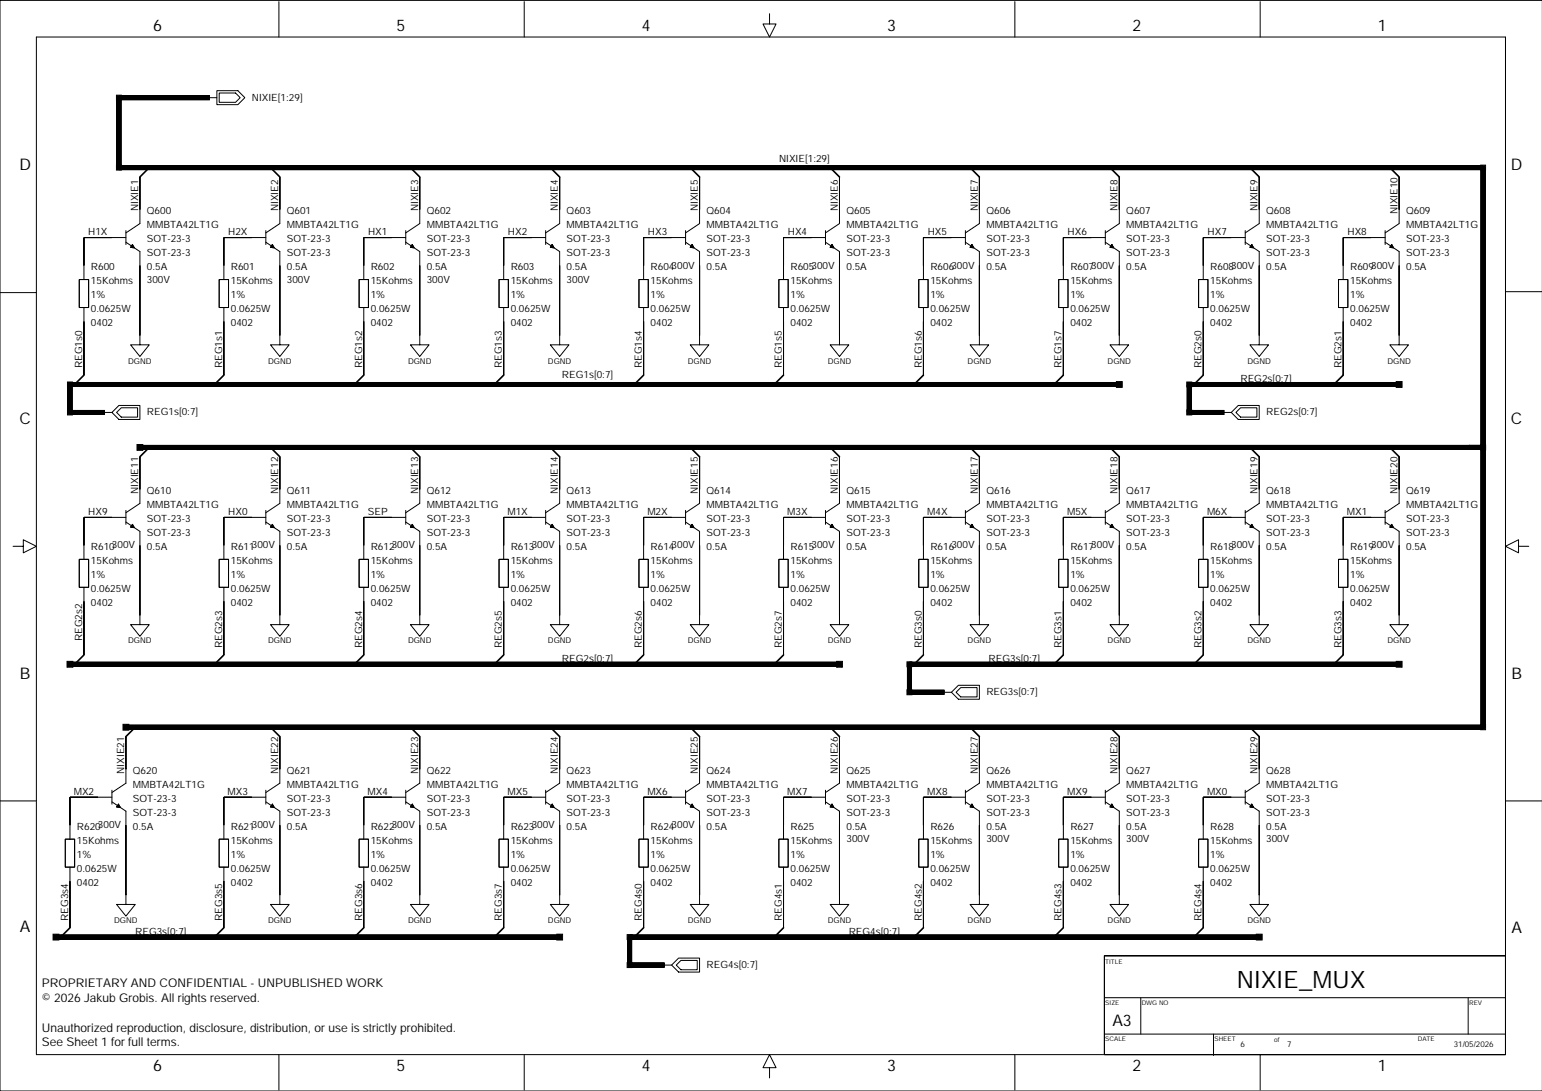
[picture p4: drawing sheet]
<svg xmlns="http://www.w3.org/2000/svg" width="420mm" height="297mm" viewBox="0 0 420 297" stroke-linecap="round" stroke-linejoin="round" font-family="sans-serif">
<g fill="none" stroke="#000" stroke-width=".27">
<path d="M9.9 10.1h400v277h-400zM75.9 .4v9.7M142.7 .4v9.7M209.5 3.7v2.8h1.8l-1.8 3.6-1.8-3.6h1.8M276.3 .4v9.7M343.1 .4v9.7M419.9 .1h-419.9v296.9h419.9M57.1 26.6h1.9M59 24.7h5.8l1.9 1.9-1.9 1.9h-5.8zM59.7 25.3h4.4l1.3 1.3-1.3 1.3h-4.4zM38.1 48.2h.1M38.1 48.2v12.7l-3.8 2.5"/>
<path d="M76.2 48.2h.1M76.2 48.2v12.7l-3.8 2.5M114.3 48.2h.1M114.3 48.2v12.7l-3.8 2.5M152.4 48.2h.1M152.4 48.2v12.7l-3.8 2.5M190.5 48.2h.1M190.5 48.2v12.7l-3.9 2.5M228.5 48.2h.1M228.5 48.2v12.7l-3.8 2.5M266.6 48.2h.1M266.6 48.2v12.7l-3.8 2.5"/>
<path d="M304.7 48.2h.1M304.7 48.2v12.7l-3.8 2.5M342.8 48.2h.1M342.8 48.2v12.7l-3.8 2.5M380.9 48.2h.1M380.9 48.2v12.7l-3.8 2.5M0 79.7h9.9M21.6 76.1h2.5v7.6h-2.5zM34.3 66l3.8 2.5v25.4h-2.5l2.5 3.2 2.5-3.2h-2.5M34.3 64.7h-11.4v11.4M34.3 62.8v3.8M36.1 66.6l.5 .9-1-.2z"/>
<path d="M59.7 76.1h2.5v7.6h-2.5zM72.4 66l3.8 2.5v25.4h-2.6l2.6 3.2 2.5-3.2h-2.5M72.4 64.7h-11.5v11.4M72.4 62.8v3.8M74.2 66.6l.5 .9-1.1-.2zM97.8 76.1h2.5v7.6h-2.5zM110.5 66l3.8 2.5v25.4h-2.6l2.6 3.2 2.5-3.2h-2.5M110.5 64.7h-11.5v11.4M110.5 62.8v3.8M112.2 66.6l.6 .9-1.1-.2zM135.9 76.1h2.5v7.6h-2.5zM148.6 66l3.8 2.5v25.4h-2.6l2.6 3.2 2.5-3.2h-2.5"/>
<path d="M148.6 64.7h-11.5v11.4M148.6 62.8v3.8M150.3 66.6l.5 .9-1-.2zM174 76.1h2.5v7.6h-2.5zM186.6 66l3.9 2.5v25.4h-2.6l2.6 3.2 2.5-3.2h-2.5M186.6 64.7h-11.4v11.4M186.6 62.8v3.8M188.4 66.6l.5 .9-1-.2zM212 76.1h2.6v7.6h-2.6zM224.7 66l3.8 2.5v25.4h-2.5l2.5 3.2 2.6-3.2h-2.6M224.7 64.7h-11.4v11.4M224.7 62.8v3.8"/>
<path d="M226.5 66.6l.5 .9-1-.2zM250.1 76.1h2.6v7.6h-2.6zM262.8 66l3.8 2.5v25.4h-2.5l2.5 3.2 2.6-3.2h-2.6M262.8 64.7h-11.4v11.4M262.8 62.8v3.8M264.6 66.6l.5 .9-1-.2zM288.2 76.1h2.6v7.6h-2.6zM300.9 66l3.8 2.5v25.4h-2.5l2.5 3.2 2.6-3.2h-2.6M300.9 64.7h-11.4v11.4M300.9 62.8v3.8M302.7 66.6l.5 .9-1-.2zM326.3 76.1h2.6v7.6h-2.6z"/>
<path d="M339 66l3.8 2.5v25.4h-2.5l2.5 3.2 2.6-3.2h-2.6M339 64.7h-11.4v11.4M339 62.8v3.8M340.8 66.6l.5 .9-1-.2zM364.4 76.1h2.5v7.6h-2.5zM377.1 66l3.8 2.5v25.4h-2.5l2.5 3.2 2.6-3.2h-2.6M377.1 64.7h-11.4v11.4M377.1 62.8v3.8M378.9 66.6l.5 .9-1-.2zM409.9 79.4h9.9M22.9 83.7v18.4M38.1 91.3h.1"/>
<path d="M60.9 83.7v18.4M76.2 91.3h.1M99 83.7v18.4M114.3 91.3h.1M137.1 83.7v18.4M152.4 91.3h.1M175.2 83.7v18.4M190.5 91.3h.1M213.3 83.7v18.4M228.5 91.3h.1M251.4 83.7v18.4M266.6 91.3h.1"/>
<path d="M289.5 83.7v18.4M304.7 91.3h.1M327.6 83.7v18.4M342.8 91.3h.1M365.7 83.7v18.4M380.9 91.3h.1M22.9 102.1h.1M28.6 112.3h1.9M30.5 112.3l1.9-1.9h5.7v3.8h-5.7zM31.7 112.3l1.3-1.3h4.5v2.6h-4.5zM60.9 102.1h.1M99 102.1h.1"/>
<path d="M137.1 102.1h.1M175.2 102.1h.1M213.3 102.1h.1M251.4 102.1h.1M289.5 102.1h.1M327.6 102.1h.1M333.3 112.3h1.9M335.2 112.3l1.9-1.9h5.7v3.8h-5.7zM336.5 112.3l1.2-1.3h4.5v2.6h-4.5zM365.7 102.1h.1M34.3 139v3.8M38.1 124.4h.1"/>
<path d="M38.1 124.4v12.7l-3.8 2.5M72.4 139v3.8M76.2 124.4h.1M76.2 124.4v12.7l-3.8 2.5M110.5 139v3.8M114.3 124.4h.1M114.3 124.4v12.7l-3.8 2.5M148.6 139v3.8M152.4 124.4h.1M152.4 124.4v12.7l-3.8 2.5M186.6 139v3.8M190.5 124.4h.1"/>
<path d="M190.5 124.4v12.7l-3.9 2.5M224.7 139v3.8M228.5 124.4h.1M228.5 124.4v12.7l-3.8 2.5M262.8 139v3.8M266.6 124.4h.1M266.6 124.4v12.7l-3.8 2.5M300.9 139v3.8M304.7 124.4h.1M304.7 124.4v12.7l-3.8 2.5M339 139v3.8M342.8 124.4h.1"/>
<path d="M342.8 124.4v12.7l-3.8 2.5M377.1 139v3.8M380.9 124.4h.1M380.9 124.4v12.7l-3.8 2.5M3.6 148.7h2.7v-1.7l3.6 1.7-3.6 1.8v-1.8M21.6 152.3h2.5v7.6h-2.5zM22.9 159.9v18.4M34.3 142.1l3.8 2.6v25.4h-2.5l2.5 3.1 2.5-3.1h-2.5M34.3 140.9h-11.4v11.4M36.1 142.8l.5 .9-1-.2zM59.7 152.3h2.5v7.6h-2.5zM60.9 159.9v18.4"/>
<path d="M72.4 142.1l3.8 2.6v25.4h-2.6l2.6 3.1 2.5-3.1h-2.5M72.4 140.9h-11.5v11.4M74.2 142.8l.5 .9-1.1-.2zM97.8 152.3h2.5v7.6h-2.5zM99 159.9v18.4M110.5 142.1l3.8 2.6v25.4h-2.6l2.6 3.1 2.5-3.1h-2.5M110.5 140.9h-11.5v11.4M112.2 142.8l.6 .9-1.1-.2zM135.9 152.3h2.5v7.6h-2.5zM137.1 159.9v18.4M148.6 142.1l3.8 2.6v25.4h-2.6l2.6 3.1 2.5-3.1h-2.5M148.6 140.9h-11.5v11.4"/>
<path d="M150.3 142.8l.5 .9-1-.2zM174 152.3h2.5v7.6h-2.5zM175.2 159.9v18.4M186.6 142.1l3.9 2.6v25.4h-2.6l2.6 3.1 2.5-3.1h-2.5M186.6 140.9h-11.4v11.4M188.4 142.8l.5 .9-1-.2zM212 152.3h2.6v7.6h-2.6zM213.3 159.9v18.4M224.7 142.1l3.8 2.6v25.4h-2.5l2.5 3.1 2.6-3.1h-2.6M224.7 140.9h-11.4v11.4M226.5 142.8l.5 .9-1-.2zM250.1 152.3h2.6v7.6h-2.6z"/>
<path d="M251.4 159.9v18.4M262.8 142.1l3.8 2.6v25.4h-2.5l2.5 3.1 2.6-3.1h-2.6M262.8 140.9h-11.4v11.4M264.6 142.8l.5 .9-1-.2zM288.2 152.3h2.6v7.6h-2.6zM289.5 159.9v18.4M300.9 142.1l3.8 2.6v25.4h-2.5l2.5 3.1 2.6-3.1h-2.6M300.9 140.9h-11.4v11.4M302.7 142.8l.5 .9-1-.2zM326.3 152.3h2.6v7.6h-2.6zM327.6 159.9v18.4M339 142.1l3.8 2.6v25.4h-2.5l2.5 3.1 2.6-3.1h-2.6"/>
<path d="M339 140.9h-11.4v11.4M340.8 142.8l.5 .9-1-.2zM364.4 152.3h2.5v7.6h-2.5zM365.7 159.9v18.4M377.1 142.1l3.8 2.6v25.4h-2.5l2.5 3.1 2.6-3.1h-2.6M377.1 140.9h-11.4v11.4M378.9 142.8l.5 .9-1-.2zM413.4 148.7v-1.7l-3.5 1.7 3.5 1.8v-1.8h2.8M22.9 178.3h.1M38.1 167.5h.1M60.9 178.3h.1M76.2 167.5h.1"/>
<path d="M99 178.3h.1M114.3 167.5h.1M137.1 178.3h.1M152.4 167.5h.1M175.2 178.3h.1M190.5 167.5h.1M213.3 178.3h.1M228.5 167.5h.1M251.4 178.3h.1M266.6 167.5h.1M289.5 178.3h.1M304.7 167.5h.1"/>
<path d="M327.6 178.3h.1M342.8 167.5h.1M365.7 178.3h.1M380.9 167.5h.1M257.1 188.5h1.9M259 188.5l1.9-1.9h5.7v3.8h-5.7zM260.3 188.5l1.3-1.3h4.4v2.5h-4.4zM0 218.1h9.9M30.5 218.3l3.8 2.6v25.4h-2.6l2.6 3.1 2.5-3.1h-2.5M30.5 217h-11.5v11.5M30.5 215.1v3.9M32.3 219l.5 .8-1.1-.1z"/>
<path d="M34.3 200.5h.1M34.3 200.5v12.7l-3.8 2.6M72.4 218.3l3.8 2.6v25.4h-2.6l2.6 3.1 2.5-3.1h-2.5M72.4 215.1v3.9M72.4 217h-11.5v11.5M74.2 219l.5 .8-1.1-.1zM76.2 200.5h.1M76.2 200.5v12.7l-3.8 2.6M110.5 218.3l3.8 2.6v25.4h-2.6l2.6 3.1 2.5-3.1h-2.5M110.5 215.1v3.9M110.5 217h-11.5v11.5M112.2 219l.6 .8-1.1-.1z"/>
<path d="M114.3 200.5h.1M114.3 200.5v12.7l-3.8 2.6M148.6 218.3l3.8 2.6v25.4h-2.6l2.6 3.1 2.5-3.1h-2.5M148.6 215.1v3.9M148.6 217h-11.5v11.5M150.3 219l.5 .8-1-.1zM152.4 200.5h.1M152.4 200.5v12.7l-3.8 2.6M186.6 218.3l3.9 2.6v25.4h-2.6l2.6 3.1 2.5-3.1h-2.5M186.6 215.1v3.9M186.6 217h-11.4v11.5M188.4 219l.5 .8-1-.1z"/>
<path d="M190.5 200.5h.1M190.5 200.5v12.7l-3.9 2.6M224.7 218.3l3.8 2.6v25.4h-2.5l2.5 3.1 2.6-3.1h-2.6M224.7 215.1v3.9M224.7 217h-11.4v11.5M226.5 219l.5 .8-1-.1zM228.5 200.5h.1M228.5 200.5v12.7l-3.8 2.6M262.8 218.3l3.8 2.6v25.4h-2.5l2.5 3.1 2.6-3.1h-2.6M262.8 215.1v3.9M262.8 217h-11.4v11.5M264.6 219l.5 .8-1-.1z"/>
<path d="M266.6 200.5h.1M266.6 200.5v12.7l-3.8 2.6M300.9 218.3l3.8 2.6v25.4h-2.5l2.5 3.1 2.6-3.1h-2.6M300.9 215.1v3.9M300.9 217h-11.4v11.5M302.7 219l.5 .8-1-.1zM304.7 200.5h.1M304.7 200.5v12.7l-3.8 2.6M339 218.3l3.8 2.6v25.4h-2.5l2.5 3.1 2.6-3.1h-2.6M339 215.1v3.9M339 217h-11.4v11.5M340.8 219l.5 .8-1-.1z"/>
<path d="M342.8 200.5h.1M342.8 200.5v12.7l-3.8 2.6M409.9 218.1h9.9M17.8 228.5h2.5v7.6h-2.5zM19 236.1v16.5M59.7 228.5h2.5v7.6h-2.5zM60.9 236.1v16.5M97.8 228.5h2.5v7.6h-2.5zM99 236.1v16.5M135.9 228.5h2.5v7.6h-2.5zM137.1 236.1v16.5M174 228.5h2.5v7.6h-2.5z"/>
<path d="M175.2 236.1v16.5M212 228.5h2.6v7.6h-2.6zM213.3 236.1v16.5M250.1 228.5h2.6v7.6h-2.6zM251.4 236.1v16.5M288.2 228.5h2.6v7.6h-2.6zM289.5 236.1v16.5M326.3 228.5h2.6v7.6h-2.6zM327.6 236.1v16.5M19 252.6h.1M34.3 243.7h.1M60.9 252.6h.1"/>
<path d="M76.2 243.7h.1M99 252.6h.1M114.3 243.7h.1M137.1 252.6h.1M152.4 243.7h.1M175.2 252.6h.1M190.5 243.7h.1M213.3 252.6h.1M228.5 243.7h.1M251.4 252.6h.1M266.6 243.7h.1M289.5 252.6h.1"/>
<path d="M304.7 243.7h.1M327.6 252.6h.1M342.8 243.7h.1M180.9 262.8h1.9M182.8 262.8l1.9-1.9h5.8v3.8h-5.8zM184.1 262.8l1.3-1.3h4.4v2.5h-4.4zM300.7 260.2h109.2v26.9h-109.2zM300.7 271.6h109.2M300.7 260.2h109.2M310.6 271.6v9.9M399.7 271.6v9.9M75.9 287.1v9.7"/>
<path d="M142.7 287.1v9.7M209.5 290.7h1.8l-1.8-3.6-1.8 3.6h1.8v2.8M276.3 287.1v9.7M300.7 281.5h109.2M330.4 281.5v5.9M343.1 287.1v9.7"/>
<circle cx="400" cy="121.8" r=".55"/>
</g>
<g fill="#000" stroke="#000" stroke-width=".27">
<path d="M31.7 25.9h1.4v1.4h-1.4z" fill-rule="evenodd"/>
<path d="M31.7 45h1.4v1.3h-1.4z" fill-rule="evenodd"/>
<path d="M38.1 48.2v8.9z" fill-rule="evenodd"/>
<path d="M76.2 48.2v8.9z" fill-rule="evenodd"/>
<path d="M114.3 48.2v8.9z" fill-rule="evenodd"/>
<path d="M152.4 48.2v8.9z" fill-rule="evenodd"/>
<path d="M190.5 48.2v8.9z" fill-rule="evenodd"/>
<path d="M228.5 48.2v8.9z" fill-rule="evenodd"/>
<path d="M266.6 48.2v8.9z" fill-rule="evenodd"/>
<path d="M304.7 48.2v8.9z" fill-rule="evenodd"/>
<path d="M342.8 48.2v8.9z" fill-rule="evenodd"/>
<path d="M380.9 48.2v8.9z" fill-rule="evenodd"/>
<path d="M403.1 45h1.3v1.3h-1.3z" fill-rule="evenodd"/>
<path d="M22.9 64.7v7.6z" fill-rule="evenodd"/>
<path d="M22.9 64.7h7.6z" fill-rule="evenodd"/>
<path d="M36.1 66.6l.5 .9-1-.2z" fill-rule="evenodd"/>
<path d="M38.1 72.3v19z" fill-rule="evenodd"/>
<path d="M60.9 64.7v7.6z" fill-rule="evenodd"/>
<path d="M60.9 64.7h7.7z" fill-rule="evenodd"/>
<path d="M74.2 66.6l.5 .9-1.1-.2z" fill-rule="evenodd"/>
<path d="M76.2 72.3v19z" fill-rule="evenodd"/>
<path d="M99 64.7v7.6z" fill-rule="evenodd"/>
<path d="M99 64.7h7.7z" fill-rule="evenodd"/>
<path d="M112.2 66.6l.6 .9-1.1-.2z" fill-rule="evenodd"/>
<path d="M114.3 72.3v19z" fill-rule="evenodd"/>
<path d="M137.1 64.7v7.6z" fill-rule="evenodd"/>
<path d="M137.1 64.7h7.6z" fill-rule="evenodd"/>
<path d="M150.3 66.6l.5 .9-1-.2z" fill-rule="evenodd"/>
<path d="M152.4 72.3v19z" fill-rule="evenodd"/>
<path d="M175.2 64.7v7.6z" fill-rule="evenodd"/>
<path d="M175.2 64.7h7.6z" fill-rule="evenodd"/>
<path d="M188.4 66.6l.5 .9-1-.2z" fill-rule="evenodd"/>
<path d="M190.5 72.3v19z" fill-rule="evenodd"/>
<path d="M213.3 64.7v7.6z" fill-rule="evenodd"/>
<path d="M213.3 64.7h7.6z" fill-rule="evenodd"/>
<path d="M226.5 66.6l.5 .9-1-.2z" fill-rule="evenodd"/>
<path d="M228.5 72.3v19z" fill-rule="evenodd"/>
<path d="M251.4 64.7v7.6z" fill-rule="evenodd"/>
<path d="M251.4 64.7h7.6z" fill-rule="evenodd"/>
<path d="M264.6 66.6l.5 .9-1-.2z" fill-rule="evenodd"/>
<path d="M266.6 72.3v19z" fill-rule="evenodd"/>
<path d="M289.5 64.7v7.6z" fill-rule="evenodd"/>
<path d="M289.5 64.7h7.6z" fill-rule="evenodd"/>
<path d="M302.7 66.6l.5 .9-1-.2z" fill-rule="evenodd"/>
<path d="M304.7 72.3v19z" fill-rule="evenodd"/>
<path d="M327.6 64.7v7.6z" fill-rule="evenodd"/>
<path d="M327.6 64.7h7.6z" fill-rule="evenodd"/>
<path d="M340.8 66.6l.5 .9-1-.2z" fill-rule="evenodd"/>
<path d="M342.8 72.3v19z" fill-rule="evenodd"/>
<path d="M365.7 64.7v7.6z" fill-rule="evenodd"/>
<path d="M365.7 64.7h7.6z" fill-rule="evenodd"/>
<path d="M378.9 66.6l.5 .9-1-.2z" fill-rule="evenodd"/>
<path d="M380.9 72.3v19z" fill-rule="evenodd"/>
<path d="M22.9 87.5v14.6z" fill-rule="evenodd"/>
<path d="M60.9 87.5v14.6z" fill-rule="evenodd"/>
<path d="M99 87.5v14.6z" fill-rule="evenodd"/>
<path d="M137.1 87.5v14.6z" fill-rule="evenodd"/>
<path d="M175.2 87.5v14.6z" fill-rule="evenodd"/>
<path d="M213.3 87.5v14.6z" fill-rule="evenodd"/>
<path d="M251.4 87.5v14.6z" fill-rule="evenodd"/>
<path d="M289.5 87.5v14.6z" fill-rule="evenodd"/>
<path d="M327.6 87.5v14.6z" fill-rule="evenodd"/>
<path d="M365.7 87.5v14.6z" fill-rule="evenodd"/>
<path d="M18.4 111.6h1.3v1.4h-1.3z" fill-rule="evenodd"/>
<path d="M18.4 104h1.3v1.4h-1.3z" fill-rule="evenodd"/>
<path d="M303.9 103.9h1.6v1.6h-1.6z" fill-rule="evenodd"/>
<path d="M323.1 111.6h1.3v1.4h-1.3z" fill-rule="evenodd"/>
<path d="M323.1 104h1.3v1.4h-1.3z" fill-rule="evenodd"/>
<path d="M380.1 103.9h1.6v1.6h-1.6z" fill-rule="evenodd"/>
<path d="M37.3 121h1.6v1.6h-1.6z" fill-rule="evenodd"/>
<path d="M38.1 124.4v8.8z" fill-rule="evenodd"/>
<path d="M76.2 124.4v8.8z" fill-rule="evenodd"/>
<path d="M114.3 124.4v8.8z" fill-rule="evenodd"/>
<path d="M152.4 124.4v8.8z" fill-rule="evenodd"/>
<path d="M190.5 124.4v8.8z" fill-rule="evenodd"/>
<path d="M228.5 124.4v8.8z" fill-rule="evenodd"/>
<path d="M266.6 124.4v8.8z" fill-rule="evenodd"/>
<path d="M304.7 124.4v8.8z" fill-rule="evenodd"/>
<path d="M342.8 124.4v8.8z" fill-rule="evenodd"/>
<path d="M380.9 124.4v8.8z" fill-rule="evenodd"/>
<path d="M403.1 121.1h1.3v1.4h-1.3z" fill-rule="evenodd"/>
<path d="M403.1 121.1h1.3v1.4h-1.3z" fill-rule="evenodd"/>
<path d="M22.9 140.9v7.6z" fill-rule="evenodd"/>
<path d="M22.9 140.9h7.6z" fill-rule="evenodd"/>
<path d="M36.1 142.8l.5 .9-1-.2z" fill-rule="evenodd"/>
<path d="M38.1 148.5v19z" fill-rule="evenodd"/>
<path d="M60.9 140.9v7.6z" fill-rule="evenodd"/>
<path d="M60.9 140.9h7.7z" fill-rule="evenodd"/>
<path d="M74.2 142.8l.5 .9-1.1-.2z" fill-rule="evenodd"/>
<path d="M76.2 148.5v19z" fill-rule="evenodd"/>
<path d="M99 140.9v7.6z" fill-rule="evenodd"/>
<path d="M99 140.9h7.7z" fill-rule="evenodd"/>
<path d="M112.2 142.8l.6 .9-1.1-.2z" fill-rule="evenodd"/>
<path d="M114.3 148.5v19z" fill-rule="evenodd"/>
<path d="M137.1 140.9v7.6z" fill-rule="evenodd"/>
<path d="M137.1 140.9h7.6z" fill-rule="evenodd"/>
<path d="M150.3 142.8l.5 .9-1-.2z" fill-rule="evenodd"/>
<path d="M152.4 148.5v19z" fill-rule="evenodd"/>
<path d="M175.2 140.9v7.6z" fill-rule="evenodd"/>
<path d="M175.2 140.9h7.6z" fill-rule="evenodd"/>
<path d="M188.4 142.8l.5 .9-1-.2z" fill-rule="evenodd"/>
<path d="M190.5 148.5v19z" fill-rule="evenodd"/>
<path d="M213.3 140.9v7.6z" fill-rule="evenodd"/>
<path d="M213.3 140.9h7.6z" fill-rule="evenodd"/>
<path d="M226.5 142.8l.5 .9-1-.2z" fill-rule="evenodd"/>
<path d="M228.5 148.5v19z" fill-rule="evenodd"/>
<path d="M251.4 140.9v7.6z" fill-rule="evenodd"/>
<path d="M251.4 140.9h7.6z" fill-rule="evenodd"/>
<path d="M264.6 142.8l.5 .9-1-.2z" fill-rule="evenodd"/>
<path d="M266.6 148.5v19z" fill-rule="evenodd"/>
<path d="M289.5 140.9v7.6z" fill-rule="evenodd"/>
<path d="M289.5 140.9h7.6z" fill-rule="evenodd"/>
<path d="M302.7 142.8l.5 .9-1-.2z" fill-rule="evenodd"/>
<path d="M304.7 148.5v19z" fill-rule="evenodd"/>
<path d="M327.6 140.9v7.6z" fill-rule="evenodd"/>
<path d="M327.6 140.9h7.6z" fill-rule="evenodd"/>
<path d="M340.8 142.8l.5 .9-1-.2z" fill-rule="evenodd"/>
<path d="M342.8 148.5v19z" fill-rule="evenodd"/>
<path d="M365.7 140.9v7.6z" fill-rule="evenodd"/>
<path d="M365.7 140.9h7.6z" fill-rule="evenodd"/>
<path d="M378.9 142.8l.5 .9-1-.2z" fill-rule="evenodd"/>
<path d="M380.9 148.5v19z" fill-rule="evenodd"/>
<path d="M22.9 163.7v14.6z" fill-rule="evenodd"/>
<path d="M60.9 163.7v14.6z" fill-rule="evenodd"/>
<path d="M99 163.7v14.6z" fill-rule="evenodd"/>
<path d="M137.1 163.7v14.6z" fill-rule="evenodd"/>
<path d="M175.2 163.7v14.6z" fill-rule="evenodd"/>
<path d="M213.3 163.7v14.6z" fill-rule="evenodd"/>
<path d="M251.4 163.7v14.6z" fill-rule="evenodd"/>
<path d="M289.5 163.7v14.6z" fill-rule="evenodd"/>
<path d="M327.6 163.7v14.6z" fill-rule="evenodd"/>
<path d="M365.7 163.7v14.6z" fill-rule="evenodd"/>
<path d="M18.3 180.1h1.5v1.6h-1.5z" fill-rule="evenodd"/>
<path d="M33.5 197.2h1.6v1.6h-1.6z" fill-rule="evenodd"/>
<path d="M227.8 180.1h1.5v1.6h-1.5z" fill-rule="evenodd"/>
<path d="M246.9 187.8h1.4v1.4h-1.4z" fill-rule="evenodd"/>
<path d="M246.9 180.2h1.4v1.3h-1.4z" fill-rule="evenodd"/>
<path d="M380.1 180.1h1.6v1.6h-1.6z" fill-rule="evenodd"/>
<path d="M403.1 197.3h1.3v1.4h-1.3z" fill-rule="evenodd"/>
<path d="M19 217v7.7z" fill-rule="evenodd"/>
<path d="M19 217h7.7z" fill-rule="evenodd"/>
<path d="M32.3 219l.5 .8-1.1-.1z" fill-rule="evenodd"/>
<path d="M34.3 200.5v8.9z" fill-rule="evenodd"/>
<path d="M60.9 217v7.7z" fill-rule="evenodd"/>
<path d="M60.9 217h7.7z" fill-rule="evenodd"/>
<path d="M74.2 219l.5 .8-1.1-.1z" fill-rule="evenodd"/>
<path d="M76.2 200.5v8.9z" fill-rule="evenodd"/>
<path d="M99 217v7.7z" fill-rule="evenodd"/>
<path d="M99 217h7.7z" fill-rule="evenodd"/>
<path d="M112.2 219l.6 .8-1.1-.1z" fill-rule="evenodd"/>
<path d="M114.3 200.5v8.9z" fill-rule="evenodd"/>
<path d="M137.1 217v7.7z" fill-rule="evenodd"/>
<path d="M137.1 217h7.6z" fill-rule="evenodd"/>
<path d="M150.3 219l.5 .8-1-.1z" fill-rule="evenodd"/>
<path d="M152.4 200.5v8.9z" fill-rule="evenodd"/>
<path d="M175.2 217v7.7z" fill-rule="evenodd"/>
<path d="M175.2 217h7.6z" fill-rule="evenodd"/>
<path d="M188.4 219l.5 .8-1-.1z" fill-rule="evenodd"/>
<path d="M190.5 200.5v8.9z" fill-rule="evenodd"/>
<path d="M213.3 217v7.7z" fill-rule="evenodd"/>
<path d="M213.3 217h7.6z" fill-rule="evenodd"/>
<path d="M226.5 219l.5 .8-1-.1z" fill-rule="evenodd"/>
<path d="M228.5 200.5v8.9z" fill-rule="evenodd"/>
<path d="M251.4 217v7.7z" fill-rule="evenodd"/>
<path d="M251.4 217h7.6z" fill-rule="evenodd"/>
<path d="M264.6 219l.5 .8-1-.1z" fill-rule="evenodd"/>
<path d="M266.6 200.5v8.9z" fill-rule="evenodd"/>
<path d="M289.5 217v7.7z" fill-rule="evenodd"/>
<path d="M289.5 217h7.6z" fill-rule="evenodd"/>
<path d="M302.7 219l.5 .8-1-.1z" fill-rule="evenodd"/>
<path d="M304.7 200.5v8.9z" fill-rule="evenodd"/>
<path d="M327.6 217v7.7z" fill-rule="evenodd"/>
<path d="M327.6 217h7.6z" fill-rule="evenodd"/>
<path d="M340.8 219l.5 .8-1-.1z" fill-rule="evenodd"/>
<path d="M342.8 200.5v8.9z" fill-rule="evenodd"/>
<path d="M19 239.9v12.7z" fill-rule="evenodd"/>
<path d="M34.3 224.7v19z" fill-rule="evenodd"/>
<path d="M60.9 239.9v12.7z" fill-rule="evenodd"/>
<path d="M76.2 224.7v19z" fill-rule="evenodd"/>
<path d="M99 239.9v12.7z" fill-rule="evenodd"/>
<path d="M114.3 224.7v19z" fill-rule="evenodd"/>
<path d="M137.1 239.9v12.7z" fill-rule="evenodd"/>
<path d="M152.4 224.7v19z" fill-rule="evenodd"/>
<path d="M175.2 239.9v12.7z" fill-rule="evenodd"/>
<path d="M190.5 224.7v19z" fill-rule="evenodd"/>
<path d="M213.3 239.9v12.7z" fill-rule="evenodd"/>
<path d="M228.5 224.7v19z" fill-rule="evenodd"/>
<path d="M251.4 239.9v12.7z" fill-rule="evenodd"/>
<path d="M266.6 224.7v19z" fill-rule="evenodd"/>
<path d="M289.5 239.9v12.7z" fill-rule="evenodd"/>
<path d="M304.7 224.7v19z" fill-rule="evenodd"/>
<path d="M327.6 239.9v12.7z" fill-rule="evenodd"/>
<path d="M342.8 224.7v19z" fill-rule="evenodd"/>
<path d="M14.4 254.3h1.6v1.6h-1.6z" fill-rule="evenodd"/>
<path d="M151.6 254.3h1.6v1.6h-1.6z" fill-rule="evenodd"/>
<path d="M170.7 254.5h1.4v1.3h-1.4z" fill-rule="evenodd"/>
<path d="M342 254.3h1.6v1.6h-1.6z" fill-rule="evenodd"/>
<path d="M170.7 262.1h1.4v1.3h-1.4z" fill-rule="evenodd"/>
<circle cx="400" cy="121.8" r=".55"/>
</g>
<g fill="#000" stroke="#000" stroke-width="1.3" stroke-linecap="butt">
<path d="M32.4 26.6v19z" fill-rule="evenodd"/>
<path d="M32.4 26.6h24.7z" fill-rule="evenodd"/>
<path d="M32.4 45.6h371.4z" fill-rule="evenodd"/>
<path d="M403.8 45.6v76.2z" fill-rule="evenodd"/>
<path d="M19 104.7v7.6z" fill-rule="evenodd"/>
<path d="M19 112.3h9.6z" fill-rule="evenodd"/>
<path d="M19 104.7h285.7z" fill-rule="evenodd"/>
<path d="M323.8 104.7v7.6z" fill-rule="evenodd"/>
<path d="M323.8 112.3h9.5z" fill-rule="evenodd"/>
<path d="M323.8 104.7h57.1z" fill-rule="evenodd"/>
<path d="M38.1 121.8h361.9z" fill-rule="evenodd"/>
<path d="M403.8 121.8v76.2z" fill-rule="evenodd"/>
<path d="M400 121.8h3.8z" fill-rule="evenodd"/>
<path d="M400 121.8h3.8z" fill-rule="evenodd"/>
<path d="M19 180.9h209.5z" fill-rule="evenodd"/>
<path d="M247.6 180.9v7.6z" fill-rule="evenodd"/>
<path d="M247.6 188.5h9.5z" fill-rule="evenodd"/>
<path d="M247.6 180.9h133.3z" fill-rule="evenodd"/>
<path d="M34.3 198h369.5z" fill-rule="evenodd"/>
<path d="M15.2 255.1h137.2z" fill-rule="evenodd"/>
<path d="M171.4 255.1v7.7z" fill-rule="evenodd"/>
<path d="M171.4 255.1h171.4z" fill-rule="evenodd"/>
<path d="M171.4 262.8h9.5z" fill-rule="evenodd"/>
</g>
<path d="M57.1 26.6h-24.7v19h371.4v152.4h-369.5M304.7 104.7h-285.7v7.6h9.6M380.9 104.7h-57.1v7.6h9.5M38.1 121.8h365.7M19 180.9h209.5M380.9 180.9h-133.3v7.6h9.5M15.2 255.1h137.2M342.8 255.1h-171.4v7.7h9.5" fill="none" stroke="#000" stroke-width="1.3" stroke-linecap="butt"/>
<g fill="none" stroke="#000" stroke-width=".45">
<path d="M40.6 45.6l-2.5 2.6M73.6 45.6l2.6 2.6M111.7 45.6l2.6 2.6M149.8 45.6l2.6 2.6M187.9 45.6l2.6 2.6M226 45.6l2.5 2.6M264.1 45.6l2.5 2.6M302.2 45.6l2.5 2.6M340.3 45.6l2.5 2.6M378.4 45.6l2.5 2.6M22.9 102.1l-2.6 2.6M60.9 102.1l-2.5 2.6"/>
<path d="M99 102.1l-2.5 2.6M137.1 102.1l-2.5 2.6M175.2 102.1l-2.5 2.6M213.3 102.1l-2.5 2.6M251.4 102.1l-2.5 2.6M289.5 102.1l-2.5 2.6M327.6 102.1l-2.6 2.6M365.7 102.1l-2.6 2.6M40.6 121.8l-2.5 2.6M73.6 121.8l2.6 2.6M111.7 121.8l2.6 2.6M149.8 121.8l2.6 2.6"/>
<path d="M187.9 121.8l2.6 2.6M226 121.8l2.5 2.6M264.1 121.8l2.5 2.6M302.2 121.8l2.5 2.6M340.3 121.8l2.5 2.6M378.4 121.8l2.5 2.6M22.9 178.3l-2.6 2.6M60.9 178.3l-2.5 2.6M99 178.3l-2.5 2.6M137.1 178.3l-2.5 2.6M175.2 178.3l-2.5 2.6M213.3 178.3l-2.5 2.6"/>
<path d="M251.4 178.3l-2.5 2.6M289.5 178.3l-2.5 2.6M327.6 178.3l-2.6 2.6M365.7 178.3l-2.6 2.6M36.8 198l-2.5 2.5M73.6 198l2.6 2.5M111.7 198l2.6 2.5M149.8 198l2.6 2.5M187.9 198l2.6 2.5M226 198l2.5 2.5M264.1 198l2.5 2.5M302.2 198l2.5 2.5"/>
<path d="M340.3 198l2.5 2.5M19 252.6l-2.5 2.5M60.9 252.6l-2.5 2.5M99 252.6l-2.5 2.5M137.1 252.6l-2.5 2.5M175.2 252.6l-2.5 2.5M213.3 252.6l-2.5 2.5M251.4 252.6l-2.5 2.5M289.5 252.6l-2.5 2.5M327.6 252.6l-2.6 2.5"/>
</g>
<text font-size="6.5" x="336.7" y="268.9">NIXIE_MUX</text>
<g font-size="4.4">
<text x="41.7" y="8.3">6</text>
<text x="108" y="8.3">5</text>
<text x="174.8" y="8.3">4</text>
<text x="241.6" y="8.3">3</text>
<text x="308.3" y="8.3">2</text>
<text x="375.1" y="8.3">1</text>
<text x="5.3" y="46.2">D</text>
<text x="411.3" y="46.2">D</text>
<text x="5.3" y="115.5">C</text>
<text x="411.3" y="115.5">C</text>
<text x="5.4" y="184.8">B</text>
<text x="411.5" y="184.8">B</text>
<text x="5.4" y="253.6">A</text>
<text x="411.5" y="253.9">A</text>
<text x="302.8" y="279.3">A3</text>
<text x="41.7" y="291.5">6</text>
<text x="108" y="291.5">5</text>
<text x="174.8" y="291.5">4</text>
<text x="241.6" y="291.5">3</text>
<text x="308.3" y="291.5">2</text>
<text x="375.1" y="291.5">1</text>
</g>
<g font-size="3.3">
<text x="11.4" y="268.8">PROPRIETARY AND CONFIDENTIAL - UNPUBLISHED WORK</text>
<text x="11.4" y="272.8">© 2026 Jakub Grobis. All rights reserved.</text>
<text x="11.4" y="280.8">Unauthorized reproduction, disclosure, distribution, or use is strictly prohibited.</text>
<text x="11.4" y="284.9">See Sheet 1 for full terms.</text>
</g>
<g font-size="2.7">
<text x="68.6" y="27.4">NIXIE[1:29]</text>
<text x="212.1" y="44">NIXIE[1:29]</text>
<text x="37.6" y="57.5" transform="rotate(-90 37.6 57.5)">NIXIE1</text>
<text x="40" y="58.3">Q600</text>
<text x="75.7" y="57.5" transform="rotate(-90 75.7 57.5)">NIXIE2</text>
<text x="78.1" y="58.3">Q601</text>
<text x="113.8" y="57.5" transform="rotate(-90 113.8 57.5)">NIXIE3</text>
<text x="116.2" y="58.3">Q602</text>
<text x="151.9" y="57.5" transform="rotate(-90 151.9 57.5)">NIXIE4</text>
<text x="154.3" y="58.3">Q603</text>
<text x="190" y="57.5" transform="rotate(-90 190 57.5)">NIXIE5</text>
<text x="192.4" y="58.3">Q604</text>
<text x="228.1" y="57.5" transform="rotate(-90 228.1 57.5)">NIXIE6</text>
<text x="230.5" y="58.3">Q605</text>
<text x="266.2" y="57.5" transform="rotate(-90 266.2 57.5)">NIXIE7</text>
<text x="268.5" y="58.3">Q606</text>
<text x="304.3" y="57.5" transform="rotate(-90 304.3 57.5)">NIXIE8</text>
<text x="306.6" y="58.3">Q607</text>
<text x="342.4" y="57.5" transform="rotate(-90 342.4 57.5)">NIXIE9</text>
<text x="344.7" y="58.3">Q608</text>
<text x="380.4" y="58.3" transform="rotate(-90 380.4 58.3)">NIXIE10</text>
<text x="382.8" y="58.3">Q609</text>
<text x="24" y="64.1">H1X</text>
<text x="40" y="66">SOT-23-3</text>
<text x="40" y="62.2">MMBTA42LT1G</text>
<text x="62.1" y="64.1">H2X</text>
<text x="78.1" y="66">SOT-23-3</text>
<text x="78.1" y="62.2">MMBTA42LT1G</text>
<text x="100.2" y="64.1">HX1</text>
<text x="116.2" y="66">SOT-23-3</text>
<text x="116.2" y="62.2">MMBTA42LT1G</text>
<text x="138.3" y="64.1">HX2</text>
<text x="154.3" y="66">SOT-23-3</text>
<text x="154.3" y="62.2">MMBTA42LT1G</text>
<text x="176.4" y="64.1">HX3</text>
<text x="192.4" y="66">SOT-23-3</text>
<text x="192.4" y="62.2">MMBTA42LT1G</text>
<text x="214.5" y="64.1">HX4</text>
<text x="230.5" y="66">SOT-23-3</text>
<text x="230.5" y="62.2">MMBTA42LT1G</text>
<text x="252.6" y="64.1">HX5</text>
<text x="268.5" y="66">SOT-23-3</text>
<text x="268.5" y="62.2">MMBTA42LT1G</text>
<text x="290.7" y="64.1">HX6</text>
<text x="306.6" y="66">SOT-23-3</text>
<text x="306.6" y="62.2">MMBTA42LT1G</text>
<text x="328.8" y="64.1">HX7</text>
<text x="344.7" y="66">SOT-23-3</text>
<text x="344.7" y="62.2">MMBTA42LT1G</text>
<text x="366.8" y="64.1">HX8</text>
<text x="382.8" y="66">SOT-23-3</text>
<text x="382.8" y="62.2">MMBTA42LT1G</text>
<text x="40" y="69.8">SOT-23-3</text>
<text x="78.1" y="69.8">SOT-23-3</text>
<text x="116.2" y="69.8">SOT-23-3</text>
<text x="154.3" y="69.8">SOT-23-3</text>
<text x="192.4" y="69.8">SOT-23-3</text>
<text x="230.5" y="69.8">SOT-23-3</text>
<text x="268.5" y="69.8">SOT-23-3</text>
<text x="306.6" y="69.8">SOT-23-3</text>
<text x="344.7" y="69.8">SOT-23-3</text>
<text x="382.8" y="69.8">SOT-23-3</text>
<text x="24.8" y="73.6">R600</text>
<text x="24.8" y="77.4">15Kohms</text>
<text x="40" y="73.6">0.5A</text>
<text x="40" y="76.9">300V</text>
<text x="62.9" y="73.6">R601</text>
<text x="62.9" y="77.4">15Kohms</text>
<text x="78.1" y="73.6">0.5A</text>
<text x="78.1" y="76.9">300V</text>
<text x="100.9" y="73.6">R602</text>
<text x="100.9" y="77.4">15Kohms</text>
<text x="116.2" y="73.6">0.5A</text>
<text x="116.2" y="76.9">300V</text>
<text x="139" y="73.6">R603</text>
<text x="139" y="77.4">15Kohms</text>
<text x="154.3" y="73.6">0.5A</text>
<text x="154.3" y="76.9">300V</text>
<text x="177.1" y="73.6">R604300V</text>
<text x="177.1" y="77.4">15Kohms</text>
<text x="192.4" y="73.6">0.5A</text>
<text x="215.2" y="73.6">R605300V</text>
<text x="215.2" y="77.4">15Kohms</text>
<text x="230.5" y="73.6">0.5A</text>
<text x="253.3" y="73.6">R606300V</text>
<text x="253.3" y="77.4">15Kohms</text>
<text x="268.5" y="73.6">0.5A</text>
<text x="291.4" y="73.6">R607300V</text>
<text x="291.4" y="77.4">15Kohms</text>
<text x="306.6" y="73.6">0.5A</text>
<text x="329.5" y="73.6">R608300V</text>
<text x="329.5" y="77.4">15Kohms</text>
<text x="344.7" y="73.6">0.5A</text>
<text x="367.6" y="73.6">R609300V</text>
<text x="367.6" y="77.4">15Kohms</text>
<text x="382.8" y="73.6">0.5A</text>
<text x="24.8" y="81.2">1%</text>
<text x="62.9" y="81.2">1%</text>
<text x="100.9" y="81.2">1%</text>
<text x="139" y="81.2">1%</text>
<text x="177.1" y="81.2">1%</text>
<text x="215.2" y="81.2">1%</text>
<text x="253.3" y="81.2">1%</text>
<text x="291.4" y="81.2">1%</text>
<text x="329.5" y="81.2">1%</text>
<text x="367.6" y="81.2">1%</text>
<text x="24.8" y="85">0.0625W</text>
<text x="24.8" y="88.8">0402</text>
<text x="62.9" y="85">0.0625W</text>
<text x="62.9" y="88.8">0402</text>
<text x="100.9" y="85">0.0625W</text>
<text x="100.9" y="88.8">0402</text>
<text x="139" y="85">0.0625W</text>
<text x="139" y="88.8">0402</text>
<text x="177.1" y="85">0.0625W</text>
<text x="177.1" y="88.8">0402</text>
<text x="215.2" y="85">0.0625W</text>
<text x="215.2" y="88.8">0402</text>
<text x="253.3" y="85">0.0625W</text>
<text x="253.3" y="88.8">0402</text>
<text x="291.4" y="85">0.0625W</text>
<text x="291.4" y="88.8">0402</text>
<text x="329.5" y="85">0.0625W</text>
<text x="329.5" y="88.8">0402</text>
<text x="367.6" y="85">0.0625W</text>
<text x="367.6" y="88.8">0402</text>
<text x="22.4" y="100.3" transform="rotate(-90 22.4 100.3)">REG1s0</text>
<text x="60.5" y="100.3" transform="rotate(-90 60.5 100.3)">REG1s1</text>
<text x="98.6" y="100.3" transform="rotate(-90 98.6 100.3)">REG1s2</text>
<text x="136.7" y="100.3" transform="rotate(-90 136.7 100.3)">REG1s3</text>
<text x="174.8" y="100.3" transform="rotate(-90 174.8 100.3)">REG1s4</text>
<text x="212.8" y="100.3" transform="rotate(-90 212.8 100.3)">REG1s5</text>
<text x="250.9" y="100.3" transform="rotate(-90 250.9 100.3)">REG1s6</text>
<text x="289" y="100.3" transform="rotate(-90 289 100.3)">REG1s7</text>
<text x="327.1" y="100.3" transform="rotate(-90 327.1 100.3)">REG2s0</text>
<text x="365.2" y="100.3" transform="rotate(-90 365.2 100.3)">REG2s1</text>
<text x="153" y="103">REG1s[0:7]</text>
<text x="337.7" y="104.1">REG2s[0:7]</text>
<text x="40" y="113.1">REG1s[0:7]</text>
<text x="344.7" y="113.1">REG2s[0:7]</text>
<text x="37.6" y="134.5" transform="rotate(-90 37.6 134.5)">NIXIE11</text>
<text x="40" y="134.5">Q610</text>
<text x="75.7" y="134.5" transform="rotate(-90 75.7 134.5)">NIXIE12</text>
<text x="78.1" y="134.5">Q611</text>
<text x="113.8" y="134.5" transform="rotate(-90 113.8 134.5)">NIXIE13</text>
<text x="116.2" y="134.5">Q612</text>
<text x="151.9" y="134.5" transform="rotate(-90 151.9 134.5)">NIXIE14</text>
<text x="154.3" y="134.5">Q613</text>
<text x="190" y="134.5" transform="rotate(-90 190 134.5)">NIXIE15</text>
<text x="192.4" y="134.5">Q614</text>
<text x="228.1" y="134.5" transform="rotate(-90 228.1 134.5)">NIXIE16</text>
<text x="230.5" y="134.5">Q615</text>
<text x="266.2" y="134.5" transform="rotate(-90 266.2 134.5)">NIXIE17</text>
<text x="268.5" y="134.5">Q616</text>
<text x="304.3" y="134.5" transform="rotate(-90 304.3 134.5)">NIXIE18</text>
<text x="306.6" y="134.5">Q617</text>
<text x="342.4" y="134.5" transform="rotate(-90 342.4 134.5)">NIXIE19</text>
<text x="344.7" y="134.5">Q618</text>
<text x="380.4" y="134.5" transform="rotate(-90 380.4 134.5)">NIXIE20</text>
<text x="382.8" y="134.5">Q619</text>
<text x="24" y="140.2">HX9</text>
<text x="40" y="142.1">SOT-23-3</text>
<text x="40" y="138.3">MMBTA42LT1G</text>
<text x="62.1" y="140.2">HX0</text>
<text x="78.1" y="142.1">SOT-23-3</text>
<text x="78.1" y="138.3">MMBTA42LT1G</text>
<text x="100.1" y="140.2">SEP</text>
<text x="116.2" y="142.1">SOT-23-3</text>
<text x="116.2" y="138.3">MMBTA42LT1G</text>
<text x="138.1" y="140.2">M1X</text>
<text x="154.3" y="142.1">SOT-23-3</text>
<text x="154.3" y="138.3">MMBTA42LT1G</text>
<text x="176.2" y="140.2">M2X</text>
<text x="192.4" y="142.1">SOT-23-3</text>
<text x="192.4" y="138.3">MMBTA42LT1G</text>
<text x="214.3" y="140.2">M3X</text>
<text x="230.5" y="142.1">SOT-23-3</text>
<text x="230.5" y="138.3">MMBTA42LT1G</text>
<text x="252.4" y="140.2">M4X</text>
<text x="268.5" y="142.1">SOT-23-3</text>
<text x="268.5" y="138.3">MMBTA42LT1G</text>
<text x="290.5" y="140.2">M5X</text>
<text x="306.6" y="142.1">SOT-23-3</text>
<text x="306.6" y="138.3">MMBTA42LT1G</text>
<text x="328.6" y="140.2">M6X</text>
<text x="344.7" y="142.1">SOT-23-3</text>
<text x="344.7" y="138.3">MMBTA42LT1G</text>
<text x="366.7" y="140.2">MX1</text>
<text x="382.8" y="142.1">SOT-23-3</text>
<text x="382.8" y="138.3">MMBTA42LT1G</text>
<text x="24.8" y="149.8">R610300V</text>
<text x="40" y="149.8">0.5A</text>
<text x="40" y="146">SOT-23-3</text>
<text x="62.9" y="149.8">R611300V</text>
<text x="78.1" y="149.8">0.5A</text>
<text x="78.1" y="146">SOT-23-3</text>
<text x="100.9" y="149.8">R612300V</text>
<text x="116.2" y="149.8">0.5A</text>
<text x="116.2" y="146">SOT-23-3</text>
<text x="139" y="149.8">R613300V</text>
<text x="154.3" y="149.8">0.5A</text>
<text x="154.3" y="146">SOT-23-3</text>
<text x="177.1" y="149.8">R614300V</text>
<text x="192.4" y="149.8">0.5A</text>
<text x="192.4" y="146">SOT-23-3</text>
<text x="215.2" y="149.8">R615300V</text>
<text x="230.5" y="149.8">0.5A</text>
<text x="230.5" y="146">SOT-23-3</text>
<text x="253.3" y="149.8">R616300V</text>
<text x="268.5" y="149.8">0.5A</text>
<text x="268.5" y="146">SOT-23-3</text>
<text x="291.4" y="149.8">R617300V</text>
<text x="306.6" y="149.8">0.5A</text>
<text x="306.6" y="146">SOT-23-3</text>
<text x="329.5" y="149.8">R618300V</text>
<text x="344.7" y="149.8">0.5A</text>
<text x="344.7" y="146">SOT-23-3</text>
<text x="367.6" y="149.8">R619300V</text>
<text x="382.8" y="149.8">0.5A</text>
<text x="382.8" y="146">SOT-23-3</text>
<text x="24.8" y="153.6">15Kohms</text>
<text x="62.9" y="153.6">15Kohms</text>
<text x="100.9" y="153.6">15Kohms</text>
<text x="139" y="153.6">15Kohms</text>
<text x="177.1" y="153.6">15Kohms</text>
<text x="215.2" y="153.6">15Kohms</text>
<text x="253.3" y="153.6">15Kohms</text>
<text x="291.4" y="153.6">15Kohms</text>
<text x="329.5" y="153.6">15Kohms</text>
<text x="367.6" y="153.6">15Kohms</text>
<text x="24.8" y="161.2">0.0625W</text>
<text x="24.8" y="157.4">1%</text>
<text x="62.9" y="161.2">0.0625W</text>
<text x="62.9" y="157.4">1%</text>
<text x="100.9" y="161.2">0.0625W</text>
<text x="100.9" y="157.4">1%</text>
<text x="139" y="161.2">0.0625W</text>
<text x="139" y="157.4">1%</text>
<text x="177.1" y="161.2">0.0625W</text>
<text x="177.1" y="157.4">1%</text>
<text x="215.2" y="161.2">0.0625W</text>
<text x="215.2" y="157.4">1%</text>
<text x="253.3" y="161.2">0.0625W</text>
<text x="253.3" y="157.4">1%</text>
<text x="291.4" y="161.2">0.0625W</text>
<text x="291.4" y="157.4">1%</text>
<text x="329.5" y="161.2">0.0625W</text>
<text x="329.5" y="157.4">1%</text>
<text x="367.6" y="161.2">0.0625W</text>
<text x="367.6" y="157.4">1%</text>
<text x="24.8" y="165">0402</text>
<text x="62.9" y="165">0402</text>
<text x="100.9" y="165">0402</text>
<text x="139" y="165">0402</text>
<text x="177.1" y="165">0402</text>
<text x="215.2" y="165">0402</text>
<text x="253.3" y="165">0402</text>
<text x="291.4" y="165">0402</text>
<text x="329.5" y="165">0402</text>
<text x="367.6" y="165">0402</text>
<text x="22.4" y="174.6" transform="rotate(-90 22.4 174.6)">REG2s2</text>
<text x="60.5" y="176.5" transform="rotate(-90 60.5 176.5)">REG2s3</text>
<text x="98.6" y="176.5" transform="rotate(-90 98.6 176.5)">REG2s4</text>
<text x="136.7" y="176.5" transform="rotate(-90 136.7 176.5)">REG2s5</text>
<text x="174.8" y="176.5" transform="rotate(-90 174.8 176.5)">REG2s6</text>
<text x="212.8" y="176.5" transform="rotate(-90 212.8 176.5)">REG2s7</text>
<text x="250.9" y="176.5" transform="rotate(-90 250.9 176.5)">REG3s0</text>
<text x="289" y="176.5" transform="rotate(-90 289 176.5)">REG3s1</text>
<text x="327.1" y="176.5" transform="rotate(-90 327.1 176.5)">REG3s2</text>
<text x="365.2" y="176.5" transform="rotate(-90 365.2 176.5)">REG3s3</text>
<text x="153" y="180.2">REG2s[0:7]</text>
<text x="269.2" y="180.2">REG3s[0:7]</text>
<text x="268.5" y="189.3">REG3s[0:7]</text>
<text x="33.8" y="210.7" transform="rotate(-90 33.8 210.7)">NIXIE21</text>
<text x="36.2" y="210.7">Q620</text>
<text x="36.2" y="214.5">MMBTA42LT1G</text>
<text x="75.7" y="210.7" transform="rotate(-90 75.7 210.7)">NIXIE22</text>
<text x="78.1" y="210.7">Q621</text>
<text x="78.1" y="214.5">MMBTA42LT1G</text>
<text x="113.8" y="210.7" transform="rotate(-90 113.8 210.7)">NIXIE23</text>
<text x="116.2" y="210.7">Q622</text>
<text x="116.2" y="214.5">MMBTA42LT1G</text>
<text x="151.9" y="210.7" transform="rotate(-90 151.9 210.7)">NIXIE24</text>
<text x="154.3" y="210.7">Q623</text>
<text x="154.3" y="214.5">MMBTA42LT1G</text>
<text x="190" y="210.7" transform="rotate(-90 190 210.7)">NIXIE25</text>
<text x="192.4" y="210.7">Q624</text>
<text x="192.4" y="214.5">MMBTA42LT1G</text>
<text x="228.1" y="210.7" transform="rotate(-90 228.1 210.7)">NIXIE26</text>
<text x="230.5" y="210.7">Q625</text>
<text x="230.5" y="214.5">MMBTA42LT1G</text>
<text x="266.2" y="210.7" transform="rotate(-90 266.2 210.7)">NIXIE27</text>
<text x="268.5" y="210.7">Q626</text>
<text x="268.5" y="214.5">MMBTA42LT1G</text>
<text x="304.3" y="210.7" transform="rotate(-90 304.3 210.7)">NIXIE28</text>
<text x="306.6" y="210.7">Q627</text>
<text x="306.6" y="214.5">MMBTA42LT1G</text>
<text x="342.4" y="210.7" transform="rotate(-90 342.4 210.7)">NIXIE29</text>
<text x="344.7" y="210.7">Q628</text>
<text x="344.7" y="214.5">MMBTA42LT1G</text>
<text x="20.1" y="216.4">MX2</text>
<text x="36.2" y="218.3">SOT-23-3</text>
<text x="62" y="216.4">MX3</text>
<text x="78.1" y="218.3">SOT-23-3</text>
<text x="100.1" y="216.4">MX4</text>
<text x="116.2" y="218.3">SOT-23-3</text>
<text x="138.1" y="216.4">MX5</text>
<text x="154.3" y="218.3">SOT-23-3</text>
<text x="176.2" y="216.4">MX6</text>
<text x="192.4" y="218.3">SOT-23-3</text>
<text x="214.3" y="216.4">MX7</text>
<text x="230.5" y="218.3">SOT-23-3</text>
<text x="252.4" y="216.4">MX8</text>
<text x="268.5" y="218.3">SOT-23-3</text>
<text x="290.5" y="216.4">MX9</text>
<text x="306.6" y="218.3">SOT-23-3</text>
<text x="328.6" y="216.4">MX0</text>
<text x="344.7" y="218.3">SOT-23-3</text>
<text x="21" y="225.9">R620300V</text>
<text x="36.2" y="225.9">0.5A</text>
<text x="36.2" y="222.1">SOT-23-3</text>
<text x="62.9" y="225.9">R621300V</text>
<text x="78.1" y="225.9">0.5A</text>
<text x="78.1" y="222.1">SOT-23-3</text>
<text x="100.9" y="225.9">R622300V</text>
<text x="116.2" y="225.9">0.5A</text>
<text x="116.2" y="222.1">SOT-23-3</text>
<text x="139" y="225.9">R623300V</text>
<text x="154.3" y="225.9">0.5A</text>
<text x="154.3" y="222.1">SOT-23-3</text>
<text x="177.1" y="225.9">R624300V</text>
<text x="192.4" y="225.9">0.5A</text>
<text x="192.4" y="222.1">SOT-23-3</text>
<text x="215.2" y="225.9">R625</text>
<text x="230.5" y="225.9">0.5A</text>
<text x="230.5" y="222.1">SOT-23-3</text>
<text x="253.3" y="225.9">R626</text>
<text x="268.5" y="225.9">0.5A</text>
<text x="268.5" y="222.1">SOT-23-3</text>
<text x="291.4" y="225.9">R627</text>
<text x="306.6" y="225.9">0.5A</text>
<text x="306.6" y="222.1">SOT-23-3</text>
<text x="329.5" y="225.9">R628</text>
<text x="344.7" y="225.9">0.5A</text>
<text x="344.7" y="222.1">SOT-23-3</text>
<text x="21" y="229.8">15Kohms</text>
<text x="21" y="233.6">1%</text>
<text x="62.9" y="229.8">15Kohms</text>
<text x="62.9" y="233.6">1%</text>
<text x="100.9" y="229.8">15Kohms</text>
<text x="100.9" y="233.6">1%</text>
<text x="139" y="229.8">15Kohms</text>
<text x="139" y="233.6">1%</text>
<text x="177.1" y="229.8">15Kohms</text>
<text x="177.1" y="233.6">1%</text>
<text x="215.2" y="229.8">15Kohms</text>
<text x="215.2" y="233.6">1%</text>
<text x="230.5" y="229.3">300V</text>
<text x="253.3" y="229.8">15Kohms</text>
<text x="253.3" y="233.6">1%</text>
<text x="268.5" y="229.3">300V</text>
<text x="291.4" y="229.8">15Kohms</text>
<text x="291.4" y="233.6">1%</text>
<text x="306.6" y="229.3">300V</text>
<text x="329.5" y="229.8">15Kohms</text>
<text x="329.5" y="233.6">1%</text>
<text x="344.7" y="229.3">300V</text>
<text x="21" y="237.4">0.0625W</text>
<text x="62.9" y="237.4">0.0625W</text>
<text x="100.9" y="237.4">0.0625W</text>
<text x="139" y="237.4">0.0625W</text>
<text x="177.1" y="237.4">0.0625W</text>
<text x="215.2" y="237.4">0.0625W</text>
<text x="253.3" y="237.4">0.0625W</text>
<text x="291.4" y="237.4">0.0625W</text>
<text x="329.5" y="237.4">0.0625W</text>
<text x="21" y="241.2">0402</text>
<text x="62.9" y="241.2">0402</text>
<text x="100.9" y="241.2">0402</text>
<text x="139" y="241.2">0402</text>
<text x="177.1" y="241.2">0402</text>
<text x="215.2" y="241.2">0402</text>
<text x="253.3" y="241.2">0402</text>
<text x="291.4" y="241.2">0402</text>
<text x="329.5" y="241.2">0402</text>
<text x="18.6" y="250.7" transform="rotate(-90 18.6 250.7)">REG3s4</text>
<text x="60.5" y="250.7" transform="rotate(-90 60.5 250.7)">REG3s5</text>
<text x="98.6" y="250.7" transform="rotate(-90 98.6 250.7)">REG3s6</text>
<text x="136.7" y="250.7" transform="rotate(-90 136.7 250.7)">REG3s7</text>
<text x="174.8" y="250.7" transform="rotate(-90 174.8 250.7)">REG4s0</text>
<text x="212.8" y="250.7" transform="rotate(-90 212.8 250.7)">REG4s1</text>
<text x="250.9" y="250.7" transform="rotate(-90 250.9 250.7)">REG4s2</text>
<text x="289" y="250.7" transform="rotate(-90 289 250.7)">REG4s3</text>
<text x="327.1" y="250.7" transform="rotate(-90 327.1 250.7)">REG4s4</text>
<text x="36.8" y="254.5">REG3s[0:7]</text>
<text x="231.1" y="254.5">REG4s[0:7]</text>
<text x="192.4" y="263.6">REG4s[0:7]</text>
</g>
<g font-size="2.2">
<text x="34.9" y="99">DGND</text>
<text x="73" y="99">DGND</text>
<text x="111.1" y="99">DGND</text>
<text x="149.2" y="99">DGND</text>
<text x="187.3" y="99">DGND</text>
<text x="225.4" y="99">DGND</text>
<text x="263.4" y="99">DGND</text>
<text x="301.5" y="99">DGND</text>
<text x="339.6" y="99">DGND</text>
<text x="377.7" y="99">DGND</text>
<text x="34.9" y="175.2">DGND</text>
<text x="73" y="175.2">DGND</text>
<text x="111.1" y="175.2">DGND</text>
<text x="149.2" y="175.2">DGND</text>
<text x="187.3" y="175.2">DGND</text>
<text x="225.4" y="175.2">DGND</text>
<text x="263.4" y="175.2">DGND</text>
<text x="301.5" y="175.2">DGND</text>
<text x="339.6" y="175.2">DGND</text>
<text x="377.7" y="175.2">DGND</text>
<text x="31.1" y="251.4">DGND</text>
<text x="73" y="251.4">DGND</text>
<text x="111.1" y="251.4">DGND</text>
<text x="149.2" y="251.4">DGND</text>
<text x="187.3" y="251.4">DGND</text>
<text x="225.4" y="251.4">DGND</text>
<text x="263.4" y="251.4">DGND</text>
<text x="301.5" y="251.4">DGND</text>
<text x="339.6" y="251.4">DGND</text>
<text x="337.7" y="285">6</text>
<text x="350.4" y="285">7</text>
<text x="395.8" y="285">31/05/2026</text>
</g>
<g font-size="1.7">
<text x="300.9" y="262.4">TITLE</text>
<text x="300.9" y="273.5">SIZE</text>
<text x="310.8" y="273.5">DWG NO</text>
<text x="400" y="273.5">REV</text>
<text x="300.9" y="283.4">SCALE</text>
<text x="330.6" y="283.4">SHEET</text>
<text x="346.9" y="283.6">of</text>
<text x="386" y="283.3">DATE</text>
</g>
</svg>
